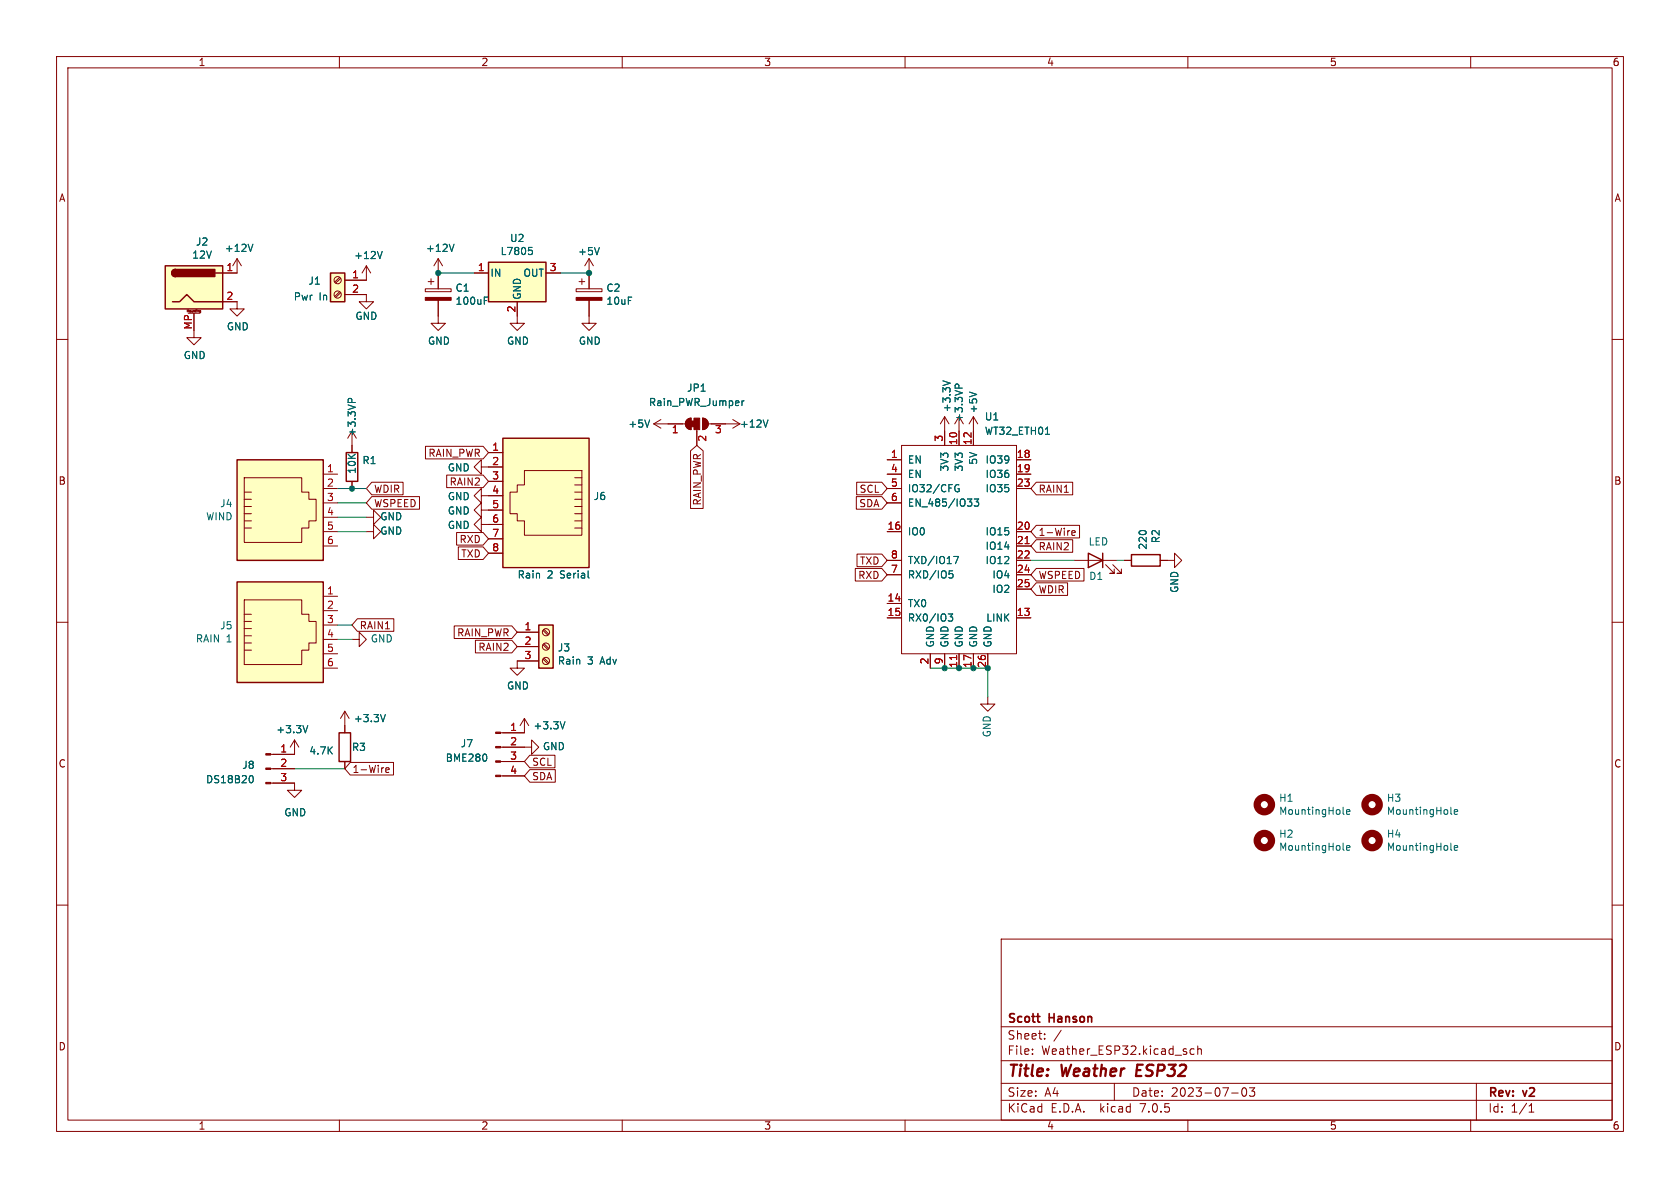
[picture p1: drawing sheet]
<svg xmlns="http://www.w3.org/2000/svg" width="297mm" height="210mm" viewBox="0 0 297 210" stroke-linecap="round" stroke-linejoin="round" font-family="sans-serif">
<g fill="none" stroke="#840000" stroke-width=".18">
<path d="M10 10h277v190h-277zM12 12h273v186h-273zM60 10v2M110 10v2M160 10v2M210 10v2M260 10v2M10 60h2M33.1 55.2v-.4l.1 .3 .2-.3v.4M33.3 55.4h2M34.3 55.4v4.3h1.3l-1.3 1.3-1.3-1.3h1.3M34.6 54.8v.3"/>
<path d="M34.8 54.8h.1M35.3 54.9v.2h.2M35.3 54.9h.1M35.3 54.9h.2M35.5 54.9v.3l-.2 .1M39.4 53.3h2.5v1.3h1.3l-1.3 1.3-1.3-1.3h1.3M41.9 45.7l-.8 1.3M41.9 45.7v2.6h-2.5M41.9 45.7l.8 1.3M60 51.6l-.8 .8M60 49l-.8 .9M60.2 51.7l-.8 .9"/>
<path d="M60.2 49.2l-.8 .8M61 52.1h3.8v1.2h1.2l-1.2 1.3-1.3-1.3h1.3M64.8 47l-.8 1.3M64.8 47v2.5h-3.8M64.8 47l.7 1.3M75.2 51.1h4.6v.5h-4.6zM75.7 49.8h1M76.2 49.3v1M77.5 53.1v4.1h1.2l-1.2 1.2-1.3-1.2h1.3M77.5 45.7v5.4M77.5 45.7l-.8 1.3M77.5 45.7l.7 1.3"/>
<path d="M83.8 48.3h2.6M91.4 53.3v3.9h1.3l-1.3 1.2-1.2-1.2h1.2M96.5 48.3h2.6M101.9 51.1h4.5v.5h-4.5zM102.4 49.8h1M102.9 49.3v1M104.1 53.1v4.1h1.3l-1.3 1.2-1.2-1.2h1.2M104.1 45.7v5.4M104.1 45.7l-.7 1.3M104.1 45.7l.8 1.3M285 60h2M62.2 76.2v3.8"/>
<path d="M75.2 78.9h10.2l1 1.1-1 1.1h-10.2zM115.6 74.9h5.6M115.6 74.9l1.2 .8M116.8 74.2l-1.2 .7M121.5 74.2l.7-.3v2a1.02 1.02 0 0 1-1-.6 1.02 1.02 0 0 1 .3-1.1zM122.1 79.7l1.1-1 1.1 1v10.2h-2.2zM123.2 75.9v2.8M124.2 73.9a1.02 1.02 0 0 1 1 1 1.02 1.02 0 0 1-1 1zM125.2 74.9h5.6M129.5 74.2l1.3 .7M130.8 74.9l-1.3 .8M159.4 78.7h20.3v36.9h-20.3z"/>
<path d="M167 73.7v5M167 73.7l-.8 1.2M167 73.7l.8 1.2M169.5 73.7v5M172.1 73.7v5M172.1 73.7l-.8 1.2M172.1 73.7l.7 1.2M43.2 87h1.2M43.2 88.3h1.2M43.2 89.5h1.2M43.2 90.8h1.2M43.2 92.1h1.2"/>
<path d="M43.2 93.3h1.2M43.2 84.5h10.1v2.5h1.3v1.3h1.3v3.8h-1.3v1.2h-1.3v2.6h-10.1zM57.1 94h2.6M57.1 83.8h2.6M57.1 96.5h2.6M57.1 86.4h2.6M57.1 88.9h2.6M57.1 91.4h2.6M62.2 85.1v1.3M64.8 94h1.2v-1.3l1.3 1.3-1.3 1.3v-1.3M64.8 91.4h1.2v-1.2l1.3 1.2-1.3 1.3v-1.3M65.7 87.8h8.5v2.2h-8.5l-.9-1.1z"/>
<path d="M65.7 85.2h5.6v2.3h-5.6l-.9-1.1zM79 84h6.4l1 1.1-1 1.1h-6.4zM80.7 94.1h4.7l1 1.2-1 1.1h-4.7zM81 96.7h4.4l1 1.1-1 1.1h-4.4zM85.1 87.6v-1.2l-1.3 1.2 1.3 1.3v-1.3h3.8M85.1 92.7v-1.3l-1.3 1.3 1.3 1.3v-1.3h3.8M85.1 90.2v-1.3l-1.3 1.3 1.3 1.2v-1.2h3.8M85.1 82.6v-1.3l-1.3 1.3 1.3 1.2v-1.2h3.8M86.4 80h2.5M86.4 85.1h2.5M86.4 95.3h2.5M86.4 97.8h2.5"/>
<path d="M92.7 83.2h10.2v11.4h-10.2v-2.5h-1.3v-1.3h-1.2v-3.8h1.2v-1.3h1.3zM101.6 84.5h1.3M101.6 85.7h1.3M101.6 87h1.3M101.6 88.3h1.3M101.6 89.5h1.3M101.6 90.8h1.3M101.6 92.1h1.3M101.6 93.3h1.3M151.4 87.8h4.5l.9 1.1-.9 1.1h-4.5zM151.4 85.2h4.5l.9 1.2-.9 1.1h-4.5zM151.5 97.9h4.4l.9 1.2-.9 1.1h-4.4z"/>
<path d="M156.8 81.3h2.6M156.8 94h2.6M156.8 83.8h2.6M156.8 99.1h2.6M156.8 86.4h2.6M156.8 88.9h2.6M179.7 81.3h2.5M179.7 94h2.5M179.7 83.8h2.5M179.7 96.5h2.5M179.7 99.1h2.5M179.7 86.4h2.5"/>
<path d="M183.2 95.4h6.4v2.2h-6.4l-1-1.1zM183.2 92.9h7.6v2.2h-7.6l-1-1.1zM183.2 85.2h6.4v2.3h-6.4l-1-1.1zM189.5 94.2l.6-.1-.1-.2-.3-.1-.2 .2v.6h.5M189.9 99.1h7.6M195.5 99.8l1.5 1.5h-.8h.8v-.7M196.7 99.8l1.5 1.5h-.7h.7v-.7M198.8 99.1h1.2M205.1 99.1h2.5v-1.3l1.3 1.3-1.3 1.2v-1.2M10 110h2M43.2 108.6h1.2M43.2 109.9h1.2"/>
<path d="M43.2 111.1h1.2M43.2 112.4h1.2M43.2 113.7h1.2M43.2 114.9h1.2M43.2 106h10.1v2.6h1.3v1.3h1.3v3.8h-1.3v1.2h-1.3v2.6h-10.1zM57.1 105.4h2.6M57.1 108h2.6M57.1 110.5h2.6M57.1 113h2.6M57.1 115.6h2.6M57.1 118.1h2.6M62.2 113h1.3v-1.2l1.3 1.2-1.3 1.3v-1.3"/>
<path d="M63.2 109.4h6.4v2.2h-6.4l-1-1.1zM80.3 110.6h10.2l.9 1.2-.9 1.1h-10.2zM84 113.2h6.5l.9 1.1-.9 1.1h-6.5zM91.4 111.8h3.8M91.4 114.3h3.8M95.2 116.8h-3.8v1.3h1.3l-1.3 1.3-1.2-1.3h1.2M96 116.5l.9 .8M96 114l.9 .8M96 111.4l.9 .9M96.2 116.3l.8 .9M96.2 113.8l.8 .8M96.2 111.3l.8 .8"/>
<path d="M151.2 100.5h4.7l.9 1.1-.9 1.1h-4.7zM156.8 109.2h2.6M156.8 106.7h2.6M156.8 101.6h2.6M164.5 115.6v2.5M167 115.6v2.5M169.5 115.6v2.5M172.1 115.6v2.5M174.6 115.6v2.5M179.7 109.2h2.5M179.7 101.6h2.5M179.7 104.1h2.5"/>
<path d="M183.2 100.5h8.4v2.2h-8.4l-1-1.1zM183.2 103h5.5v2.3h-5.5l-1-1.2zM285 110h2M47.9 138.4h4.2v1.3h-1.3l1.3 1.3 1.2-1.3h-1.2M47.9 135.9h4.2M52.1 130.8l.7 1.3M52.1 130.8v2.6h-4.2M52.1 130.8l-.8 1.3M61 125.7l.7 1.3M61 125.7v3.8M61 134.6v1.3M61 125.7l-.8 1.3"/>
<path d="M61.9 134.8h7.7v2.2h-7.7l-.9-1.1zM68.2 136.1l.6-.1-.1-.2-.3-.1-.2 .2 .1 .6h.4M88.5 132.1h5.5v1.3l1.2-1.3-1.2-1.3v1.3M88.5 137.2h4.2M88.5 134.6h4.2M92.7 127l.8 1.3M92.7 127v2.5h-4.2M92.7 127l-.8 1.3M93.7 133.5h4.4v2.2h-4.4l-1-1.1zM93.7 136h4.5v2.3h-4.5l-1-1.1zM174.6 123.2v1.3h1.3l-1.3 1.2-1.2-1.2h1.2M10 160h2"/>
<path d="M285 160h2M177 166h108v32h-108zM60 198v2M110 198v2M160 198v2M177 194.5h108M177 191.5h108M177 187.5h108M177 181.5h108M182.5 186.3v.1M182.5 185.5v.1M184.7 183.6v.1"/>
<path d="M184.7 182.8v.1M187.6 182.1l-1.3 2M197 191.5v3M210 198v2M211.1 185.5l-.4-.1-.3 .3v.4l.1 .2h.6M211.7 185.5l.3-.1 .3 .1 .1 .9M211.7 184.9v1.5M217.7 193.2h1.2M219.7 192.4l.2-.1a.81 .81 0 0 1 .6 .6 .81 .81 0 0 1-.3 .8l-.2 .1a.81 .81 0 0 1-.3-1.4zM220.9 192.3h.9l-.5 .6 .4 .1v.7l-.2 .1h-.4l-.2-.1M260 198v2M261 191.5v6.5"/>
<path d="M270.3 196.6h.9M270.3 195.5l.4-.4v1.5"/>
<circle cx="59.7" cy="52.1" r=".63"/>
<circle cx="59.7" cy="49.5" r=".63"/>
<circle cx="96.5" cy="116.8" r=".63"/>
<circle cx="96.5" cy="114.3" r=".63"/>
<circle cx="96.5" cy="111.8" r=".63"/>
</g>
<g fill="none" stroke="#006464" stroke-width=".18">
<path d="M44.7 43.2l-.4 1.2M67.6 44.4l-.5 1.3M80.3 43.2l-.5 1.2M85.6 52.5h.6M93.5 43.7h.6M93.9 44.2l.2 .3v.3l-.2 .2M106 43.8l-.5 1.2M61.5 71.2v-.5l.3-.3 .3 .1 .1 .7M114.8 74.2l-.4 1.3M131.2 70.9v.8M131.5 70.9l-.3 .2M135.8 74.2l-.5 1.3"/>
<path d="M166.7 67.3l1.3 .4M168.9 68.1l.2-.2h.3l.1 .7M171.4 69.3l1.3 .4M184.8 76.8h.7M168.6 98.4h.9l-.6 1.2M169.3 86.4h.3l-.1 .5h-.3l-.3-.1M169.5 85.7h-.3l-.3 .2M171 88.2h.8l-.4 .5M171.6 88.7l.2 .2v.3l-.2 .3M172.2 88.2h.8l-.4 .5 .4 .1v.6l-.2 .1-.6-.1M104 102.1l.2 .1M167.6 108.5h.8l-.4 .5 .4 .1v.6l-.2 .1-.5-.1"/>
<path d="M167.8 100.9h.6M167.9 101.4h.3l.3 .2-.1 .5-.5 .1M44.5 137.1a.79 .79 0 0 1 0 1.3M54.4 128.3l-.4 1.2M68.1 126.3l-.4 1.3M99.9 127.6l-.4 1.2M237.5 143.9l.1 .1M237.5 150.3h.1M238 149.9l.6-.1v-.3h-.4l-.2 .1 .1 .7h.5M238 143.5l.6-.1v-.2l-.4-.1-.2 .2 .1 .6h.5M256.6 150.3h.1M256.6 143.9l.1 .1"/>
<path d="M257.1 149.9l.6-.1-.1-.3h-.3l-.2 .1 .1 .7h.4M257.1 143.5l.6-.1-.1-.2-.3-.1-.2 .2 .1 .6h.4"/>
</g>
<g fill="#ffffc2" stroke="#ffffc2" stroke-width=".18">
<path d="M95.2 110.5h2.6v7.6h-2.6z"/>
<path d="M58.4 48.3h2.6v5h-2.6z"/>
<path d="M29.2 47h10.2v7.6h-10.2z"/>
<path d="M41.9 102.9h15.2v17.8h-15.2z"/>
<path d="M88.9 77.5h15.2v22.8h-15.2z"/>
<path d="M41.9 81.3h15.2v17.8h-15.2z"/>
<path d="M86.4 46.4h10.1v6.9h-10.1z"/>
</g>
<g fill="none" stroke="#840000" stroke-width=".25">
<path d="M29.2 47h10.2v7.6h-10.2zM30.5 53.3h1.2l1.3-1.2 1.3 1.2h5.1M31 47.6a.64 .64 0 0 0-.6 .7 .64 .64 0 0 0 .6 .6M38.1 48.3h1.3M58.4 48.3h2.6v5h-2.6zM86.4 46.4h10.1v6.9h-10.1zM88.9 77.5h15.2v22.8h-15.2zM41.9 81.3h15.2v17.8h-15.2zM61.2 80h2v5.1h-2zM192.4 97.8l2.5 1.3-2.5 1.2zM194.9 97.8v2.5M200 98h5.1v2.1h-5.1z"/>
<path d="M41.9 102.9h15.2v17.8h-15.2zM95.2 110.5h2.6v7.6h-2.6zM59.9 129.5h2.1v5.1h-2.1z"/>
</g>
<g fill="#840000" stroke="#840000" stroke-width=".25">
<path d="M30.5 47.8l.5-.2v1.3a.64 .64 0 0 1-.6-.4 .64 .64 0 0 1 .1-.7z"/>
<path d="M31 47.6h7v1.3h-7z"/>
</g>
<g fill="#840000" stroke="#840000" stroke-width=".18">
<path d="M101.9 52.6h4.5v.5h-4.5z"/>
<path d="M122.2 74.4h.5v1h-.5z"/>
<path d="M121.5 74.2l.7-.3v2a1.02 1.02 0 0 1-1-.6 1.02 1.02 0 0 1 .3-1.1z"/>
<path d="M122.7 73.9h1v2h-1z"/>
<path d="M124.2 73.9a1.02 1.02 0 0 1 1 1 1.02 1.02 0 0 1-1 1z"/>
<path d="M47 138.3h.9v.3h-.9z"/>
<path d="M47 135.8h.9v.2h-.9z"/>
<path d="M47 133.2h.9v.3h-.9z"/>
<path d="M87.6 137h.9v.3h-.9z"/>
<path d="M87.6 134.5h.9v.2h-.9z"/>
<path d="M87.6 132h.9v.2h-.9z"/>
<path d="M87.6 129.4h.9v.3h-.9z"/>
<path d="M75.2 52.6h4.6v.5h-4.6z"/>
</g>
<path d="M181.2 96.1h.7M169.1 115.9v.7" fill="none" stroke="#a90000" stroke-width=".18"/>
<g fill="none" stroke="#840000" stroke-width="1.3">
<circle cx="223.5" cy="148.6" r="1.27"/>
<circle cx="223.5" cy="142.2" r="1.27"/>
<circle cx="242.6" cy="148.6" r="1.27"/>
<circle cx="242.6" cy="142.2" r="1.27"/>
</g>
<path d="M77.5 48.3h6.3M99.1 48.3h5M59.7 94h5.1M59.7 91.4h5.1M59.7 86.4h5.1M59.7 88.9h5.1M182.2 99.1h7.7M197.5 99.1h1.3M59.7 113h2.5M59.7 110.5h2.5M164.5 118.1h10.1v5.1M52.1 135.9h8.9" fill="none" stroke="#009600" stroke-width=".18"/>
<g fill="#009600" stroke="#009600" stroke-width=".18">
<circle cx="167" cy="118.1" r=".46"/>
<circle cx="169.5" cy="118.1" r=".46"/>
<circle cx="172.1" cy="118.1" r=".46"/>
<circle cx="174.6" cy="118.1" r=".46"/>
<circle cx="62.2" cy="86.4" r=".46"/>
<circle cx="77.5" cy="48.3" r=".46"/>
<circle cx="104.1" cy="48.3" r=".46"/>
</g>
<g font-size="2.8" fill="#840000">
<text x="178" y="190.8">Title:</text>
<text x="187.5" y="190.8">Weather</text>
<text x="201.3" y="190.8">ESP32</text>
</g>
<g font-size="2.1" fill="#840000">
<text x="178" y="183.9">Sheet:</text>
<text x="178" y="181.1">Scott</text>
<text x="185.4" y="181.1">Hanson</text>
<text x="178" y="186.6">File:</text>
<text x="184" y="186.6">Weather_ESP32.kicad_sch</text>
<text x="178" y="196.8">KiCad</text>
<text x="178" y="194">Size:</text>
<text x="184.6" y="194">A4</text>
<text x="185.7" y="196.8">E.D.A.</text>
<text x="194.4" y="196.8">kicad</text>
<text x="200" y="194">Date:</text>
<text x="201.5" y="196.8">7.0.5</text>
<text x="206.9" y="194">2023-07-03</text>
<text x="263" y="194.2">Rev:</text>
<text x="263" y="196.8">Id:</text>
<text x="267" y="196.8">1/1</text>
<text x="269.2" y="194.2">v2</text>
</g>
<g font-size="1.8" fill="#840000">
<text x="35" y="11.8">1</text>
<text x="85" y="11.8">2</text>
<text x="135" y="11.8">3</text>
<text x="185" y="11.8">4</text>
<text x="235" y="11.8">5</text>
<text x="285" y="11.8">6</text>
<text x="10.4" y="35.8">A</text>
<text x="285.4" y="35.8">A</text>
<text x="75.7" y="80.9">RAIN_PWR</text>
<text x="10.3" y="85.8">B</text>
<text x="66" y="89.8">WSPEED</text>
<text x="66" y="87.3">WDIR</text>
<text x="79.5" y="86">RAIN2</text>
<text x="124.1" y="89.4" transform="rotate(-90 124.1 89.4)">RAIN_PWR</text>
<text x="151.9" y="89.8">SDA</text>
<text x="151.9" y="87.3">SCL</text>
<text x="183.5" y="87.3">RAIN1</text>
<text x="285.3" y="85.8">B</text>
<text x="183.5" y="94.9">1-Wire</text>
<text x="81.2" y="96.2">RXD</text>
<text x="81.5" y="98.7">TXD</text>
<text x="152" y="100">TXD</text>
<text x="183.5" y="97.4">RAIN2</text>
<text x="151.7" y="102.5">RXD</text>
<text x="183.5" y="102.5">WSPEED</text>
<text x="183.5" y="105.1">WDIR</text>
<text x="63.5" y="111.4">RAIN1</text>
<text x="80.8" y="112.7">RAIN_PWR</text>
<text x="84.5" y="115.2">RAIN2</text>
<text x="10.3" y="135.8">C</text>
<text x="62.2" y="136.8">1-Wire</text>
<text x="94" y="135.5">SCL</text>
<text x="285.3" y="135.8">C</text>
<text x="94" y="138.1">SDA</text>
<text x="10.3" y="185.8">D</text>
<text x="285.3" y="185.8">D</text>
<text x="35" y="199.8">1</text>
<text x="85" y="199.8">2</text>
<text x="135" y="199.8">3</text>
<text x="185" y="199.8">4</text>
<text x="235" y="199.8">5</text>
<text x="285" y="199.8">6</text>
</g>
<g font-size="1.8" fill="#006464">
<text x="33.9" y="45.9">12V</text>
<text x="34.6" y="43.6">J2</text>
<text x="39.7" y="44.7">+12V</text>
<text x="62.5" y="46">+12V</text>
<text x="75.2" y="44.7">+12V</text>
<text x="88.4" y="45.3">L7805</text>
<text x="90.1" y="42.9">U2</text>
<text x="102.1" y="45.3">+5V</text>
<text x="51.9" y="53.3">Pwr</text>
<text x="54.5" y="50.5">J1</text>
<text x="56.4" y="53.3">In</text>
<text x="80.5" y="51.7">C1</text>
<text x="86.6" y="49.1">IN</text>
<text x="92.3" y="53.1" transform="rotate(-90 92.3 53.1)">GND</text>
<text x="92.5" y="49.1">OUT</text>
<text x="107.1" y="51.7">C2</text>
<text x="40" y="58.6">GND</text>
<text x="62.8" y="56.7">GND</text>
<text x="80.5" y="54">100uF</text>
<text x="107.1" y="54">10uF</text>
<text x="32.4" y="63.6">GND</text>
<text x="75.6" y="61.1">GND</text>
<text x="89.6" y="61.1">GND</text>
<text x="102.3" y="61.1">GND</text>
<text x="114.7" y="71.9">Rain_PWR_Jumper</text>
<text x="121.4" y="69.4">JP1</text>
<text x="63.1" y="77.2" transform="rotate(-90 63.1 77.2)">+3.3VP</text>
<text x="111" y="75.8">+5V</text>
<text x="130.7" y="75.8">+12V</text>
<text x="168.2" y="72.9" transform="rotate(-90 168.2 72.9)">+3.3V</text>
<text x="170.4" y="74.7" transform="rotate(-90 170.4 74.7)">+3.3VP</text>
<text x="172.9" y="73.1" transform="rotate(-90 172.9 73.1)">+5V</text>
<text x="174" y="77">WT32_ETH01</text>
<text x="174" y="74.5">U1</text>
<text x="63.1" y="83.8" transform="rotate(-90 63.1 83.8)">10K</text>
<text x="64" y="82.2">R1</text>
<text x="79.1" y="83.5">GND</text>
<text x="160.4" y="82.1">EN</text>
<text x="167.8" y="83.4" transform="rotate(-90 167.8 83.4)">3V3</text>
<text x="170.4" y="83.4" transform="rotate(-90 170.4 83.4)">3V3</text>
<text x="172.9" y="82.2" transform="rotate(-90 172.9 82.2)">5V</text>
<text x="174.2" y="82.1">IO39</text>
<text x="38.9" y="89.8">J4</text>
<text x="79.1" y="88.6">GND</text>
<text x="104.9" y="88.6">J6</text>
<text x="160.4" y="84.6">EN</text>
<text x="160.4" y="87.2">IO32/CFG</text>
<text x="160.4" y="89.7">EN_485/IO33</text>
<text x="174.2" y="84.6">IO36</text>
<text x="174.2" y="87.2">IO35</text>
<text x="36.4" y="92.1">WIND</text>
<text x="67.2" y="94.7">GND</text>
<text x="67.2" y="92.1">GND</text>
<text x="79.1" y="93.7">GND</text>
<text x="79.1" y="91.1">GND</text>
<text x="160.4" y="94.8">IO0</text>
<text x="174.2" y="94.8">IO15</text>
<text x="160.4" y="99.9">TXD/IO17</text>
<text x="174.2" y="97.3">IO14</text>
<text x="174.2" y="99.9">IO12</text>
<text x="192.4" y="96.6">LED</text>
<text x="202.9" y="97.2" transform="rotate(-90 202.9 97.2)">220</text>
<text x="205.2" y="96.1" transform="rotate(-90 205.2 96.1)">R2</text>
<text x="91.4" y="102.4">Rain</text>
<text x="96.7" y="102.4">2</text>
<text x="99" y="102.4">Serial</text>
<text x="160.4" y="107.5">TX0</text>
<text x="160.4" y="102.4">RXD/IO5</text>
<text x="175.4" y="102.4">IO4</text>
<text x="175.4" y="105">IO2</text>
<text x="192.5" y="102.7">D1</text>
<text x="208.5" y="104.9" transform="rotate(-90 208.5 104.9)">GND</text>
<text x="34.6" y="113.7">RAIN 1</text>
<text x="38.9" y="111.4">J5</text>
<text x="65.5" y="113.7">GND</text>
<text x="160.4" y="110">RX0/IO3</text>
<text x="174.3" y="110">LINK</text>
<text x="98.6" y="115.3">J3</text>
<text x="98.6" y="117.6">Rain</text>
<text x="103.8" y="117.6">3</text>
<text x="106.1" y="117.6">Adv</text>
<text x="165.3" y="114.6" transform="rotate(-90 165.3 114.6)">GND</text>
<text x="167.8" y="114.6" transform="rotate(-90 167.8 114.6)">GND</text>
<text x="170.4" y="114.6" transform="rotate(-90 170.4 114.6)">GND</text>
<text x="172.9" y="114.6" transform="rotate(-90 172.9 114.6)">GND</text>
<text x="175.5" y="114.6" transform="rotate(-90 175.5 114.6)">GND</text>
<text x="89.6" y="122.1">GND</text>
<text x="48.8" y="129.8">+3.3V</text>
<text x="62.5" y="127.8">+3.3V</text>
<text x="94.2" y="129.1">+3.3V</text>
<text x="175.3" y="130.4" transform="rotate(-90 175.3 130.4)">GND</text>
<text x="42.8" y="136.1">J8</text>
<text x="54.6" y="133.5">4.7K</text>
<text x="62.2" y="132.9">R3</text>
<text x="78.7" y="134.8">BME280</text>
<text x="81.4" y="132.3">J7</text>
<text x="95.9" y="132.8">GND</text>
<text x="36.4" y="138.6">DS18B20</text>
<text x="226.1" y="141.9">H1</text>
<text x="245.1" y="141.9">H3</text>
<text x="50.2" y="144.5">GND</text>
<text x="226.1" y="144.2">MountingHole</text>
<text x="226.1" y="148.2">H2</text>
<text x="245.1" y="148.2">H4</text>
<text x="245.1" y="144.2">MountingHole</text>
<text x="226.1" y="150.6">MountingHole</text>
<text x="245.1" y="150.6">MountingHole</text>
</g>
<g font-size="1.8" fill="#a90000">
<text x="40" y="48">1</text>
<text x="40" y="53.1">2</text>
<text x="62.2" y="49.3">1</text>
<text x="62.2" y="51.8">2</text>
<text x="84.4" y="48">1</text>
<text x="97.1" y="48">3</text>
<text x="34" y="58.3" transform="rotate(-90 34 58.3)">MP</text>
<text x="91.2" y="55.3" transform="rotate(-90 91.2 55.3)">2</text>
<text x="118.7" y="76.8">1</text>
<text x="126.3" y="76.8">3</text>
<text x="57.8" y="83.6">1</text>
<text x="87" y="79.8">1</text>
<text x="87" y="82.3">2</text>
<text x="125.1" y="78.1" transform="rotate(-90 125.1 78.1)">2</text>
<text x="157.4" y="81">1</text>
<text x="157.4" y="83.6">4</text>
<text x="166.8" y="78.1" transform="rotate(-90 166.8 78.1)">3</text>
<text x="169.3" y="78.7" transform="rotate(-90 169.3 78.7)">10</text>
<text x="171.8" y="78.7" transform="rotate(-90 171.8 78.7)">12</text>
<text x="179.7" y="81">18</text>
<text x="179.7" y="83.6">19</text>
<text x="57.8" y="86.1">2</text>
<text x="57.8" y="88.6">3</text>
<text x="87" y="84.8">3</text>
<text x="87" y="87.4">4</text>
<text x="87" y="89.9">5</text>
<text x="157.4" y="86.1">5</text>
<text x="157.4" y="88.6">6</text>
<text x="179.7" y="86.1">23</text>
<text x="57.8" y="91.2">4</text>
<text x="57.8" y="93.7">5</text>
<text x="87" y="92.5">6</text>
<text x="87" y="95">7</text>
<text x="156.8" y="93.7">16</text>
<text x="179.7" y="93.7">20</text>
<text x="57.8" y="96.3">6</text>
<text x="87" y="97.5">8</text>
<text x="157.4" y="101.3">7</text>
<text x="157.4" y="98.8">8</text>
<text x="179.7" y="96.3">21</text>
<text x="179.7" y="98.8">22</text>
<text x="179.7" y="101.3">24</text>
<text x="57.8" y="105.2">1</text>
<text x="57.8" y="107.7">2</text>
<text x="156.8" y="106.4">14</text>
<text x="179.7" y="103.9">25</text>
<text x="57.8" y="110.2">3</text>
<text x="57.8" y="112.8">4</text>
<text x="92.7" y="111.5">1</text>
<text x="156.8" y="109">15</text>
<text x="179.7" y="109">13</text>
<text x="57.8" y="115.3">5</text>
<text x="57.8" y="117.9">6</text>
<text x="92.7" y="114">2</text>
<text x="92.7" y="116.6">3</text>
<text x="164.2" y="117.5" transform="rotate(-90 164.2 117.5)">2</text>
<text x="166.8" y="117.5" transform="rotate(-90 166.8 117.5)">9</text>
<text x="169.3" y="118.1" transform="rotate(-90 169.3 118.1)">11</text>
<text x="171.8" y="118.1" transform="rotate(-90 171.8 118.1)">17</text>
<text x="174.4" y="118.1" transform="rotate(-90 174.4 118.1)">26</text>
<text x="90.1" y="129.3">1</text>
<text x="90.1" y="131.8">2</text>
<text x="49.5" y="133.1">1</text>
<text x="49.5" y="135.6">2</text>
<text x="90.1" y="134.4">3</text>
<text x="90.1" y="136.9">4</text>
<text x="49.5" y="138.2">3</text>
</g>
<text font-size=".5" fill="#840000" x="32.9" y="55.4">Mounting</text>
</svg>
